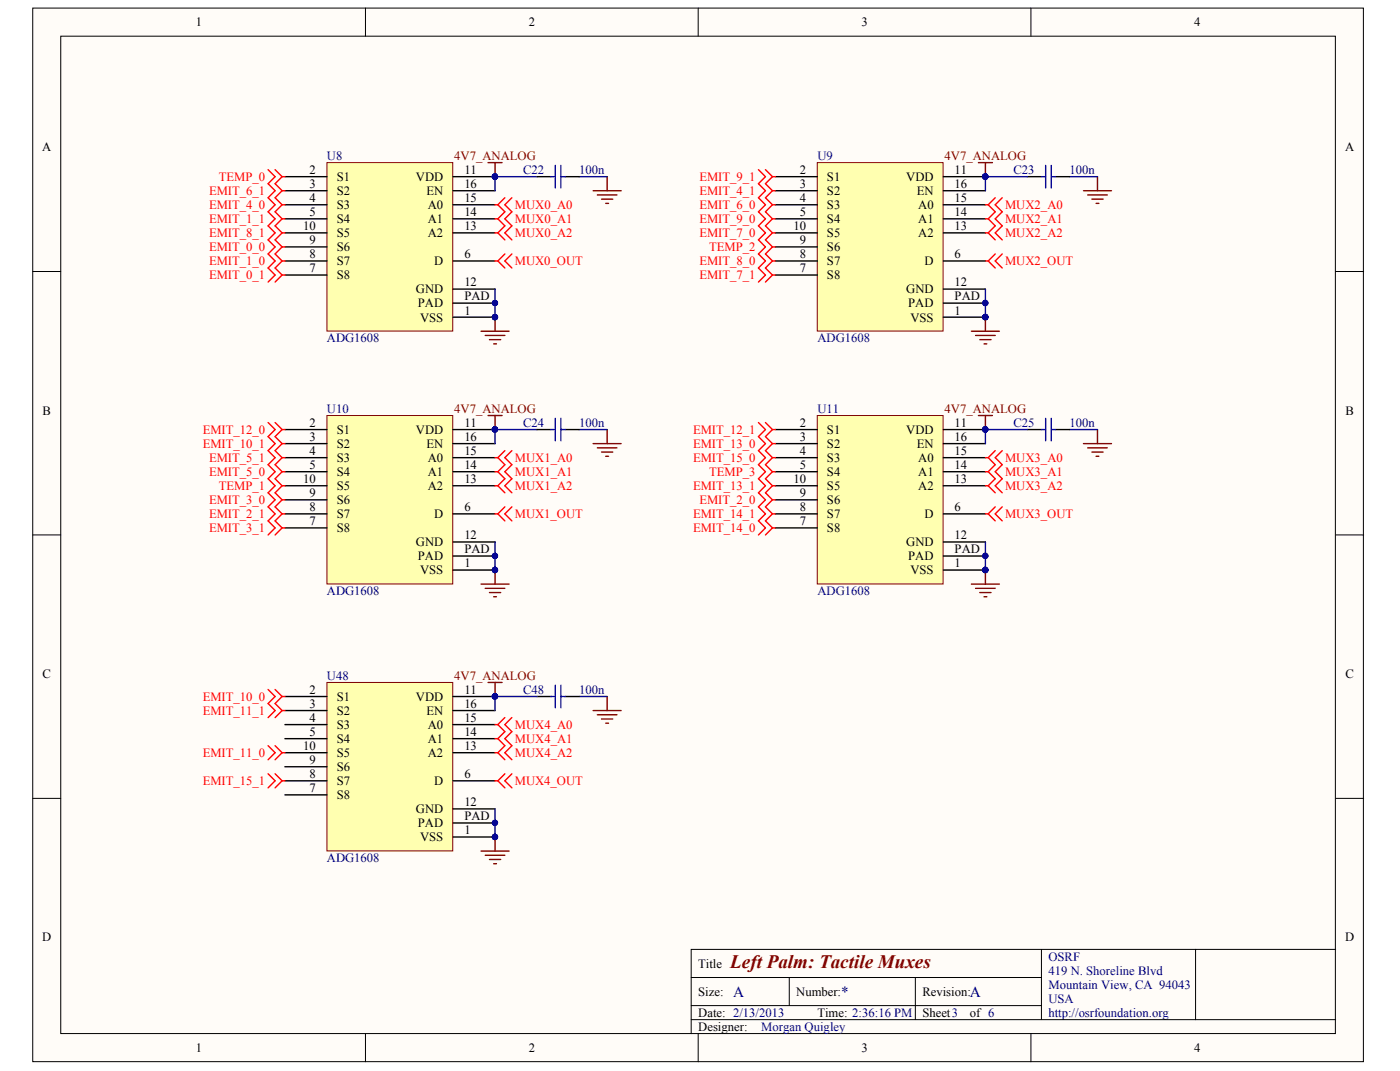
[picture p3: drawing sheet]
<svg xmlns="http://www.w3.org/2000/svg" width="271mm" height="207mm" viewBox="0 0 271 207" stroke-linecap="round" stroke-linejoin="round" font-family="sans-serif">
<g fill="#fffcf8" stroke="#000" stroke-width=".19">
<path d="M6.3 1.6h257.5v203.7h-257.5z"/>
<path d="M11.8 7h246.6v192.8h-246.6z"/>
</g>
<g fill="none" stroke="#000" stroke-width=".19">
<path d="M70.7 1.6v5.4M135.1 1.6v5.4M199.5 1.6v5.4M6.3 52.5h5.5M258.5 52.5h5.4M6.3 103.4h5.5M258.5 103.4h5.4M6.3 154.4h5.5M258.5 154.4h5.4M70.7 199.9v5.4M133.8 189h67.7M133.8 197.2h124.7"/>
<path d="M133.8 194.4h67.7M135.1 199.9v5.4M152.7 189v5.4M177.1 189v8.2M199.5 199.9v5.4M201.5 183.6v13.6M231.4 183.6h-97.6v16.3M258.5 183.6h-27.1v13.6"/>
</g>
<path d="M63.3 31.4h24.3v32.6h-24.3z" fill="#ffffb0" stroke="#800000" stroke-width=".19"/>
<g fill="none" stroke="#000" stroke-width=".27">
<path d="M55.1 34.2h8.2M55.1 36.9h8.2M55.1 39.6h8.2M87.7 34.2h8.1M87.7 36.9h8.1M87.7 39.6h8.1M55.1 42.3h8.2M55.1 45h8.2M55.1 47.7h8.2M55.1 50.5h8.2M55.1 53.2h8.2M87.7 42.3h8.1"/>
<path d="M87.7 45h8.1M87.7 50.5h8.1M87.7 55.9h8.1M87.7 58.6h8.1M87.7 61.3h8.1"/>
</g>
<g fill="#000080" stroke="#000080" stroke-width=".19">
<circle cx="95.8" cy="34.1" r=".52"/>
<circle cx="95.8" cy="58.6" r=".52"/>
<circle cx="95.8" cy="61.3" r=".52"/>
</g>
<path d="M63.3 80.3h24.3v32.6h-24.3z" fill="#ffffb0" stroke="#800000" stroke-width=".19"/>
<g fill="none" stroke="#000" stroke-width=".27">
<path d="M103.9 34.2h2.8M109.4 34.2h2.7M55.1 83.1h8.2M55.1 85.8h8.2M55.1 88.5h8.2M55.1 91.2h8.2M55.1 93.9h8.2M55.1 96.6h8.2M55.1 99.4h8.2M87.7 83.1h8.1M87.7 85.8h8.1M87.7 88.5h8.1"/>
<path d="M87.7 91.2h8.1M87.7 93.9h8.1M87.7 99.4h8.1M103.9 83.1h2.8M109.4 83.1h2.7M55.1 102.1h8.2M87.7 104.8h8.1M87.7 107.5h8.1M87.7 110.2h8.1"/>
</g>
<g fill="#000080" stroke="#000080" stroke-width=".19">
<circle cx="95.8" cy="83" r=".52"/>
<circle cx="95.8" cy="107.5" r=".52"/>
<circle cx="95.8" cy="110.2" r=".52"/>
<circle cx="95.8" cy="61.3" r=".52"/>
<circle cx="95.8" cy="34.1" r=".52"/>
</g>
<path d="M103.9 34.2h-8.1v2.7M112.1 34.2h5.4M95.8 55.9v5.4M103.9 83.1h-8.1v2.7M112.1 83.1h5.4M95.8 104.8v5.4" fill="none" stroke="#000080" stroke-width=".27"/>
<g fill="none" stroke="#800000" stroke-width=".27">
<path d="M94.5 31.4h2.7M95.8 31.4v2.8M114.8 36.9h5.4M115.6 37.7h3.8M116.4 38.5h2.2M117.2 39.3h.6M117.5 34.2v2.7M93.1 64h5.4M93.9 64.9h3.8M94.7 65.7h2.2M95.5 66.5h.6M95.8 61.3v2.7"/>
<path d="M94.5 80.3h2.7M95.8 80.3v2.8M114.8 85.8h5.4M115.6 86.6h3.8M116.4 87.4h2.2M117.2 88.2h.6M117.5 83.1v2.7M93.1 112.9h5.4M93.9 113.8h3.8M94.7 114.6h2.2M95.5 115.4h.6M95.8 110.2v2.7"/>
</g>
<g fill="none" stroke="#f00" stroke-width=".27">
<path d="M95.8 39.6h.5M96.3 39.6l1.4 1.4-1.4 1.3M97.7 38.2l-1.4 1.4M99.1 38.2l-1.4 1.4 1.4 1.4-1.4 1.3 1.4 1.4-1.4 1.3 1.4 1.4M95.8 42.3h.5M95.8 45h.5M96.3 42.3l1.4 1.4-1.4 1.3M96.3 45l1.4 1.4M95.8 88.5h.5M95.8 91.2h.5M95.8 93.9h.5M96.3 88.5l1.4 1.4-1.4 1.3"/>
<path d="M96.3 91.2l1.4 1.4-1.4 1.3M96.3 93.9l1.4 1.4M97.7 87.1l-1.4 1.4M99.1 87.1l-1.4 1.4 1.4 1.4-1.4 1.3 1.4 1.4-1.4 1.3 1.4 1.4"/>
</g>
<path d="M106.7 34.2h.8M107.5 32v4.3M108.5 32v4.3M108.5 34.2h.9M106.7 83.1h.8M107.5 80.9v4.3M108.5 80.9v4.3M108.5 83.1h.9" fill="none" stroke="#00f" stroke-width=".27"/>
<path d="M158.2 31.4h24.3v32.6h-24.3z" fill="#ffffb0" stroke="#800000" stroke-width=".19"/>
<g fill="none" stroke="#000" stroke-width=".27">
<path d="M150 34.2h8.2M150 36.9h8.2M150 39.6h8.2M182.6 34.2h8.1M182.6 36.9h8.1M182.6 39.6h8.1M150 42.3h8.2M150 45h8.2M150 47.7h8.2M150 50.5h8.2M150 53.2h8.2M182.6 42.3h8.1"/>
<path d="M182.6 45h8.1M182.6 50.5h8.1M182.6 55.9h8.1M182.6 58.6h8.1M182.6 61.3h8.1"/>
</g>
<g fill="#000080" stroke="#000080" stroke-width=".19">
<circle cx="190.7" cy="34.1" r=".52"/>
<circle cx="190.7" cy="58.6" r=".52"/>
<circle cx="190.7" cy="61.3" r=".52"/>
</g>
<path d="M158.2 80.3h24.3v32.6h-24.3z" fill="#ffffb0" stroke="#800000" stroke-width=".19"/>
<g fill="none" stroke="#000" stroke-width=".27">
<path d="M198.8 34.2h2.7M204.3 34.2h2.7M150 83.1h8.2M150 85.8h8.2M150 88.5h8.2M150 91.2h8.2M150 93.9h8.2M150 96.6h8.2M150 99.4h8.2M182.6 83.1h8.1M182.6 85.8h8.1M182.6 88.5h8.1"/>
<path d="M182.6 91.2h8.1M182.6 93.9h8.1M182.6 99.4h8.1M198.8 83.1h2.7M204.3 83.1h2.7M150 102.1h8.2M182.6 104.8h8.1M182.6 107.5h8.1M182.6 110.2h8.1"/>
</g>
<g fill="#000080" stroke="#000080" stroke-width=".19">
<circle cx="190.7" cy="83" r=".52"/>
<circle cx="190.7" cy="107.5" r=".52"/>
<circle cx="190.7" cy="110.2" r=".52"/>
<circle cx="190.7" cy="61.3" r=".52"/>
<circle cx="190.7" cy="34.1" r=".52"/>
</g>
<path d="M198.8 34.2h-8.1v2.7M207 34.2h5.4M190.7 55.9v5.4M198.8 83.1h-8.1v2.7M207 83.1h5.4M190.7 104.8v5.4" fill="none" stroke="#000080" stroke-width=".27"/>
<g fill="none" stroke="#800000" stroke-width=".27">
<path d="M189.3 31.4h2.8M190.7 31.4v2.8M209.7 36.9h5.4M210.5 37.7h3.8M211.3 38.5h2.2M212.1 39.3h.6M212.4 34.2v2.7M188 64h5.4M188.8 64.9h3.8M189.6 65.7h2.2M190.4 66.5h.6M190.7 61.3v2.7"/>
<path d="M189.3 80.3h2.8M190.7 80.3v2.8M209.7 85.8h5.4M210.5 86.6h3.8M211.3 87.4h2.2M212.1 88.2h.6M212.4 83.1v2.7M188 112.9h5.4M188.8 113.8h3.8M189.6 114.6h2.2M190.4 115.4h.6M190.7 110.2v2.7"/>
</g>
<g fill="none" stroke="#f00" stroke-width=".27">
<path d="M51.9 38.2l1.3 1.4-1.3 1.4 1.3 1.3-1.3 1.4M53.2 38.2l1.4 1.4M54.6 39.6h.5M54.6 39.6l-1.4 1.4 1.4 1.3M190.7 39.6h.5M191.2 39.6l1.4 1.4-1.4 1.3M192.6 38.2l-1.4 1.4M194 38.2l-1.4 1.4 1.4 1.4-1.4 1.3 1.4 1.4-1.4 1.3 1.4 1.4M51.9 49.1l1.3 1.4-1.3 1.3 1.3 1.4-1.3 1.3M53.2 49.1l1.4 1.4M54.6 42.3h.5M54.6 53.2h.5"/>
<path d="M54.6 50.5l-1.4 1.3 1.4 1.4M54.6 50.5h.5M54.6 53.2l-1.4 1.3M54.6 42.3l-1.4 1.4M146.8 51.8l1.3 1.4-1.3 1.3M146.8 41l1.3 1.3-1.3 1.4M148.1 51.8l1.4 1.4M148.1 41l1.4 1.3M149.5 42.3h.5M149.5 53.2l-1.4 1.3M149.5 53.2h.5M149.5 42.3l-1.4 1.4"/>
<path d="M190.7 42.3h.5M190.7 45h.5M191.2 42.3l1.4 1.4-1.4 1.3M191.2 45l1.4 1.4M146.8 81.7l1.3 1.4-1.3 1.3M148.1 81.7l1.4 1.4M149.5 83.1l-1.4 1.3M149.5 83.1h.5M190.7 88.5h.5M190.7 91.2h.5M190.7 93.9h.5M191.2 88.5l1.4 1.4-1.4 1.3"/>
<path d="M191.2 91.2l1.4 1.4-1.4 1.3M191.2 93.9l1.4 1.4M192.6 87.1l-1.4 1.4M194 87.1l-1.4 1.4 1.4 1.4-1.4 1.3 1.4 1.4-1.4 1.3 1.4 1.4M146.8 100.7l1.3 1.4-1.3 1.3M148.1 100.7l1.4 1.4M149.5 102.1l-1.4 1.3M149.5 102.1h.5"/>
</g>
<path d="M201.5 34.2h.9M202.4 32v4.3M203.4 32v4.3M203.4 34.2h.9M201.5 83.1h.9M202.4 80.9v4.3M203.4 80.9v4.3M203.4 83.1h.9" fill="none" stroke="#00f" stroke-width=".27"/>
<path d="M63.3 132h24.3v32.5h-24.3z" fill="#ffffb0" stroke="#800000" stroke-width=".19"/>
<g fill="none" stroke="#000" stroke-width=".27">
<path d="M55.1 134.7h8.2M55.1 137.4h8.2M87.7 134.7h8.1M87.7 137.4h8.1M103.9 134.7h2.8M109.4 134.7h2.7M55.1 140.1h8.2M55.1 142.8h8.2M55.1 145.5h8.2M55.1 148.3h8.2M55.1 151h8.2M55.1 153.7h8.2"/>
<path d="M87.7 140.1h8.1M87.7 142.8h8.1M87.7 145.5h8.1M87.7 151h8.1M87.7 156.4h8.1M87.7 159.1h8.1M87.7 161.8h8.1"/>
</g>
<g fill="#000080" stroke="#000080" stroke-width=".19">
<circle cx="95.8" cy="134.6" r=".52"/>
<circle cx="95.8" cy="159.1" r=".52"/>
<circle cx="95.8" cy="161.8" r=".52"/>
</g>
<path d="M103.9 134.7h-8.1v2.7M112.1 134.7h5.4M95.8 156.4v5.4" fill="none" stroke="#000080" stroke-width=".27"/>
<path d="M94.5 132h2.7M95.8 132v2.7M114.8 137.4h5.4M115.6 138.2h3.8M116.4 139h2.2M117.2 139.8h.6M117.5 134.7v2.7M93.1 164.6h5.4M93.9 165.4h3.8M94.7 166.2h2.2M95.5 167h.6M95.8 161.8v2.8" fill="none" stroke="#800000" stroke-width=".27"/>
<g fill="none" stroke="#f00" stroke-width=".27">
<path d="M51.9 32.8l1.3 1.4-1.3 1.3 1.3 1.4-1.3 1.3M53.2 32.8l1.4 1.4M54.6 34.2h.5M54.6 36.9h.5M54.6 34.2l-1.4 1.3 1.4 1.4M54.6 36.9l-1.4 1.3M146.8 32.8l1.3 1.4-1.3 1.3 1.3 1.4-1.3 1.3 1.3 1.4-1.3 1.4M148.1 32.8l1.4 1.4M149.5 34.2l-1.4 1.3 1.4 1.4M149.5 34.2h.5M149.5 36.9l-1.4 1.3 1.4 1.4M149.5 36.9h.5"/>
<path d="M149.5 39.6l-1.4 1.4M149.5 39.6h.5M51.9 43.7l1.3 1.3-1.3 1.4 1.3 1.3-1.3 1.4M53.2 43.7l1.4 1.3M54.6 45h.5M54.6 47.7h.5M54.6 45l-1.4 1.4 1.4 1.3M54.6 47.7l-1.4 1.4M95.8 50.5h.5M96.3 50.5l1.4 1.3M97.7 49.1l-1.4 1.4M99.1 49.1l-1.4 1.4 1.4 1.3"/>
<path d="M146.8 43.7l1.3 1.3-1.3 1.4 1.3 1.3-1.3 1.4 1.3 1.4-1.3 1.3M148.1 43.7l1.4 1.3M149.5 50.5h.5M149.5 45l-1.4 1.4 1.4 1.3M149.5 45h.5M149.5 50.5l-1.4 1.3M149.5 47.7l-1.4 1.4 1.4 1.4M149.5 47.7h.5M190.7 50.5h.5M191.2 50.5l1.4 1.3M192.6 49.1l-1.4 1.4M194 49.1l-1.4 1.4 1.4 1.3"/>
<path d="M51.9 81.7l1.3 1.4-1.3 1.3 1.3 1.4-1.3 1.3 1.3 1.4-1.3 1.4 1.3 1.3-1.3 1.4 1.3 1.3-1.3 1.4 1.3 1.3-1.3 1.4 1.3 1.4-1.3 1.3 1.3 1.4-1.3 1.3M53.2 81.7l1.4 1.4M54.6 99.4h.5M54.6 93.9l-1.4 1.4 1.4 1.3M54.6 91.2l-1.4 1.4 1.4 1.3M54.6 93.9h.5M54.6 96.6l-1.4 1.4 1.4 1.4M54.6 96.6h.5M54.6 99.4l-1.4 1.3 1.4 1.4M54.6 88.5l-1.4 1.4 1.4 1.3M54.6 91.2h.5M54.6 85.8l-1.4 1.3 1.4 1.4"/>
<path d="M54.6 88.5h.5M54.6 83.1l-1.4 1.3 1.4 1.4M54.6 85.8h.5M54.6 83.1h.5M95.8 99.4h.5M96.3 99.4l1.4 1.3M97.7 98l-1.4 1.4M99.1 98l-1.4 1.4 1.4 1.3M146.8 84.4l1.3 1.4-1.3 1.3 1.3 1.4-1.3 1.4 1.3 1.3-1.3 1.4 1.3 1.3-1.3 1.4 1.3 1.3-1.3 1.4 1.3 1.4-1.3 1.3M148.1 84.4l1.4 1.4M149.5 99.4h.5M149.5 93.9h.5"/>
<path d="M149.5 96.6h.5M149.5 91.2h.5M149.5 88.5h.5M149.5 85.8h.5M149.5 93.9l-1.4 1.4 1.4 1.3M149.5 91.2l-1.4 1.4 1.4 1.3M149.5 85.8l-1.4 1.3 1.4 1.4M149.5 96.6l-1.4 1.4 1.4 1.4M149.5 88.5l-1.4 1.4 1.4 1.3M149.5 99.4l-1.4 1.3M190.7 99.4h.5M191.2 99.4l1.4 1.3"/>
<path d="M192.6 98l-1.4 1.4M194 98l-1.4 1.4 1.4 1.3M54.6 102.1l-1.4 1.3M54.6 102.1h.5M51.9 133.3l1.3 1.4-1.3 1.3 1.3 1.4-1.3 1.3M53.2 133.3l1.4 1.4M54.6 134.7l-1.4 1.3 1.4 1.4M54.6 134.7h.5M54.6 137.4l-1.4 1.3M54.6 137.4h.5M97.7 138.7l-1.4 1.4M99.1 138.7l-1.4 1.4 1.4 1.4-1.4 1.3 1.4 1.4-1.4 1.3 1.4 1.4"/>
<path d="M51.9 144.2l1.3 1.3-1.3 1.4M51.9 149.6l1.3 1.4-1.3 1.3M53.2 144.2l1.4 1.3M53.2 149.6l1.4 1.4M54.6 145.5h.5M54.6 151h.5M54.6 145.5l-1.4 1.4M54.6 151l-1.4 1.3M95.8 140.1h.5M95.8 142.8h.5M95.8 145.5h.5M95.8 151h.5"/>
<path d="M96.3 140.1l1.4 1.4-1.4 1.3M96.3 142.8l1.4 1.4-1.4 1.3M96.3 145.5l1.4 1.4M96.3 151l1.4 1.3M97.7 149.6l-1.4 1.4M99.1 149.6l-1.4 1.4 1.4 1.3"/>
</g>
<path d="M106.7 134.7h.8M107.5 132.5v4.3M108.5 132.5v4.3M108.5 134.7h.9" fill="none" stroke="#00f" stroke-width=".27"/>
<text font-size="3.7" fill="#800000" x="141.3" y="187.1">Left Palm: Tactile Muxes</text>
<g font-size="3" fill="#000080">
<text x="141.9" y="192.7">A</text>
<text x="162.8" y="192.7">*</text>
<text x="187.7" y="192.7">A</text>
</g>
<g font-size="2.4">
<text x="37.9" y="5.1">1</text>
<text x="102.3" y="5.1">2</text>
<text x="166.7" y="5.1">3</text>
<text x="231.1" y="5.1">4</text>
<text x="8.1" y="29.2">A</text>
<text x="260.3" y="29.2">A</text>
<text x="59.9" y="33.6">2</text>
<text x="65.2" y="35">S1</text>
<text x="80.5" y="35">VDD</text>
<text x="89.9" y="33.6">11</text>
<text x="154.8" y="33.6">2</text>
<text x="160" y="35">S1</text>
<text x="175.4" y="35">VDD</text>
<text x="184.7" y="33.6">11</text>
<text x="59.9" y="36.3">3</text>
<text x="59.9" y="39.1">4</text>
<text x="59.9" y="41.8">5</text>
<text x="65.2" y="37.7">S2</text>
<text x="65.2" y="40.4">S3</text>
<text x="82.5" y="37.7">EN</text>
<text x="82.8" y="40.4">A0</text>
<text x="89.9" y="39.1">15</text>
<text x="89.9" y="41.8">14</text>
<text x="89.9" y="36.3">16</text>
<text x="154.8" y="36.3">3</text>
<text x="154.8" y="39.1">4</text>
<text x="154.8" y="41.8">5</text>
<text x="160" y="37.7">S2</text>
<text x="160" y="40.4">S3</text>
<text x="177.4" y="37.7">EN</text>
<text x="177.7" y="40.4">A0</text>
<text x="184.7" y="39.1">15</text>
<text x="184.7" y="41.8">14</text>
<text x="184.7" y="36.3">16</text>
<text x="58.7" y="44.5">10</text>
<text x="59.9" y="47.2">9</text>
<text x="65.2" y="43.1">S4</text>
<text x="65.2" y="45.9">S5</text>
<text x="82.8" y="43.1">A1</text>
<text x="82.8" y="45.9">A2</text>
<text x="89.9" y="44.5">13</text>
<text x="153.5" y="44.5">10</text>
<text x="154.8" y="47.2">9</text>
<text x="160" y="43.1">S4</text>
<text x="160" y="45.9">S5</text>
<text x="177.7" y="43.1">A1</text>
<text x="177.7" y="45.9">A2</text>
<text x="184.7" y="44.5">13</text>
<text x="59.9" y="49.9">8</text>
<text x="59.9" y="52.7">7</text>
<text x="65.2" y="48.6">S6</text>
<text x="65.2" y="51.3">S7</text>
<text x="84" y="51.3">D</text>
<text x="89.9" y="49.9">6</text>
<text x="154.8" y="49.9">8</text>
<text x="154.8" y="52.7">7</text>
<text x="160" y="48.6">S6</text>
<text x="160" y="51.3">S7</text>
<text x="178.9" y="51.3">D</text>
<text x="184.7" y="49.9">6</text>
<text x="65.2" y="54">S8</text>
<text x="80.5" y="56.7">GND</text>
<text x="80.9" y="59.4">PAD</text>
<text x="89.9" y="55.4">12</text>
<text x="89.9" y="58.1">PAD</text>
<text x="160" y="54">S8</text>
<text x="175.4" y="56.7">GND</text>
<text x="175.8" y="59.4">PAD</text>
<text x="184.7" y="55.4">12</text>
<text x="184.7" y="58.1">PAD</text>
<text x="81.3" y="62.2">VSS</text>
<text x="89.9" y="60.8">1</text>
<text x="176.2" y="62.2">VSS</text>
<text x="184.7" y="60.8">1</text>
<text x="8.2" y="80.1">B</text>
<text x="59.9" y="82.5">2</text>
<text x="65.2" y="83.9">S1</text>
<text x="80.5" y="83.9">VDD</text>
<text x="89.9" y="82.5">11</text>
<text x="154.8" y="82.5">2</text>
<text x="160" y="83.9">S1</text>
<text x="175.4" y="83.9">VDD</text>
<text x="184.7" y="82.5">11</text>
<text x="260.4" y="80.1">B</text>
<text x="59.9" y="85.3">3</text>
<text x="59.9" y="88">4</text>
<text x="65.2" y="86.6">S2</text>
<text x="65.2" y="89.3">S3</text>
<text x="82.5" y="86.6">EN</text>
<text x="82.8" y="89.3">A0</text>
<text x="89.9" y="88">15</text>
<text x="89.9" y="85.3">16</text>
<text x="154.8" y="85.3">3</text>
<text x="154.8" y="88">4</text>
<text x="160" y="86.6">S2</text>
<text x="160" y="89.3">S3</text>
<text x="177.4" y="86.6">EN</text>
<text x="177.7" y="89.3">A0</text>
<text x="184.7" y="88">15</text>
<text x="184.7" y="85.3">16</text>
<text x="58.7" y="93.4">10</text>
<text x="59.9" y="90.7">5</text>
<text x="65.2" y="92">S4</text>
<text x="65.2" y="94.8">S5</text>
<text x="82.8" y="92">A1</text>
<text x="82.8" y="94.8">A2</text>
<text x="89.9" y="90.7">14</text>
<text x="89.9" y="93.4">13</text>
<text x="153.5" y="93.4">10</text>
<text x="154.8" y="90.7">5</text>
<text x="160" y="92">S4</text>
<text x="160" y="94.8">S5</text>
<text x="177.7" y="92">A1</text>
<text x="177.7" y="94.8">A2</text>
<text x="184.7" y="90.7">14</text>
<text x="184.7" y="93.4">13</text>
<text x="59.9" y="96.1">9</text>
<text x="59.9" y="98.8">8</text>
<text x="59.9" y="101.5">7</text>
<text x="65.2" y="97.5">S6</text>
<text x="65.2" y="100.2">S7</text>
<text x="84" y="100.2">D</text>
<text x="89.9" y="98.8">6</text>
<text x="154.8" y="96.1">9</text>
<text x="154.8" y="98.8">8</text>
<text x="154.8" y="101.5">7</text>
<text x="160" y="97.5">S6</text>
<text x="160" y="100.2">S7</text>
<text x="178.9" y="100.2">D</text>
<text x="184.7" y="98.8">6</text>
<text x="65.2" y="102.9">S8</text>
<text x="80.5" y="105.6">GND</text>
<text x="89.9" y="104.2">12</text>
<text x="89.9" y="107">PAD</text>
<text x="160" y="102.9">S8</text>
<text x="175.4" y="105.6">GND</text>
<text x="184.7" y="104.2">12</text>
<text x="184.7" y="107">PAD</text>
<text x="80.9" y="108.3">PAD</text>
<text x="81.3" y="111">VSS</text>
<text x="89.9" y="109.7">1</text>
<text x="175.8" y="108.3">PAD</text>
<text x="176.2" y="111">VSS</text>
<text x="184.7" y="109.7">1</text>
<text x="8.2" y="131.1">C</text>
<text x="260.4" y="131.1">C</text>
<text x="59.9" y="134.1">2</text>
<text x="59.9" y="136.9">3</text>
<text x="65.2" y="135.5">S1</text>
<text x="80.5" y="135.5">VDD</text>
<text x="89.9" y="136.9">16</text>
<text x="89.9" y="134.1">11</text>
<text x="59.9" y="139.6">4</text>
<text x="59.9" y="142.3">5</text>
<text x="65.2" y="138.2">S2</text>
<text x="65.2" y="140.9">S3</text>
<text x="65.2" y="143.6">S4</text>
<text x="82.5" y="138.2">EN</text>
<text x="82.8" y="140.9">A0</text>
<text x="82.8" y="143.6">A1</text>
<text x="89.9" y="139.6">15</text>
<text x="89.9" y="142.3">14</text>
<text x="58.7" y="145">10</text>
<text x="59.9" y="147.7">9</text>
<text x="65.2" y="146.4">S5</text>
<text x="65.2" y="149.1">S6</text>
<text x="82.8" y="146.4">A2</text>
<text x="89.9" y="145">13</text>
<text x="59.9" y="150.4">8</text>
<text x="59.9" y="153.2">7</text>
<text x="65.2" y="151.8">S7</text>
<text x="65.2" y="154.5">S8</text>
<text x="84" y="151.8">D</text>
<text x="89.9" y="150.4">6</text>
<text x="89.9" y="155.9">12</text>
<text x="80.5" y="157.2">GND</text>
<text x="80.9" y="160">PAD</text>
<text x="89.9" y="158.6">PAD</text>
<text x="89.9" y="161.3">1</text>
<text x="81.3" y="162.7">VSS</text>
<text x="8.1" y="182">D</text>
<text x="260.3" y="182">D</text>
<text x="135.1" y="187.1">Title</text>
<text x="135.1" y="192.6">Size:</text>
<text x="135.1" y="196.6">Date: 2/13/2013</text>
<text x="154.1" y="192.6">Number:</text>
<text x="158.2" y="196.6">Time: 2:36:16 PM</text>
<text x="178.5" y="192.6">Revision:</text>
<text x="178.5" y="196.6">Sheet3</text>
<text x="187.7" y="196.6">of 6</text>
<text x="37.9" y="203.4">1</text>
<text x="102.3" y="203.4">2</text>
<text x="135.1" y="199.4">Designer:</text>
<text x="166.7" y="203.4">3</text>
<text x="231.1" y="203.4">4</text>
</g>
<g font-size="2.4" fill="#f00">
<text x="42.4" y="35">TEMP_0</text>
<text x="135.3" y="35">EMIT_9_1</text>
<text x="40.5" y="40.4">EMIT_4_0</text>
<text x="40.5" y="37.7">EMIT_6_1</text>
<text x="99.6" y="40.4">MUX0_A0</text>
<text x="135.3" y="37.7">EMIT_4_1</text>
<text x="135.3" y="40.4">EMIT_6_0</text>
<text x="194.5" y="40.4">MUX2_A0</text>
<text x="40.5" y="43.1">EMIT_1_1</text>
<text x="40.5" y="45.9">EMIT_8_1</text>
<text x="99.6" y="43.1">MUX0_A1</text>
<text x="99.6" y="45.9">MUX0_A2</text>
<text x="135.3" y="43.1">EMIT_9_0</text>
<text x="135.3" y="45.9">EMIT_7_0</text>
<text x="194.5" y="43.1">MUX2_A1</text>
<text x="194.5" y="45.9">MUX2_A2</text>
<text x="40.5" y="51.3">EMIT_1_0</text>
<text x="40.5" y="48.6">EMIT_0_0</text>
<text x="99.6" y="51.3">MUX0_OUT</text>
<text x="135.3" y="51.3">EMIT_8_0</text>
<text x="137.2" y="48.6">TEMP_2</text>
<text x="194.5" y="51.3">MUX2_OUT</text>
<text x="40.5" y="54">EMIT_0_1</text>
<text x="135.3" y="54">EMIT_7_1</text>
<text x="39.2" y="83.9">EMIT_12_0</text>
<text x="134.1" y="83.9">EMIT_12_1</text>
<text x="39.2" y="86.6">EMIT_10_1</text>
<text x="40.5" y="89.3">EMIT_5_1</text>
<text x="99.6" y="89.3">MUX1_A0</text>
<text x="134.1" y="86.6">EMIT_13_0</text>
<text x="134.1" y="89.3">EMIT_15_0</text>
<text x="194.5" y="89.3">MUX3_A0</text>
<text x="40.5" y="92">EMIT_5_0</text>
<text x="42.4" y="94.8">TEMP_1</text>
<text x="99.6" y="92">MUX1_A1</text>
<text x="99.6" y="94.8">MUX1_A2</text>
<text x="134.1" y="94.8">EMIT_13_1</text>
<text x="137.2" y="92">TEMP_3</text>
<text x="194.5" y="92">MUX3_A1</text>
<text x="194.5" y="94.8">MUX3_A2</text>
<text x="40.5" y="97.5">EMIT_3_0</text>
<text x="40.5" y="100.2">EMIT_2_1</text>
<text x="99.6" y="100.2">MUX1_OUT</text>
<text x="134.1" y="100.2">EMIT_14_1</text>
<text x="135.3" y="97.5">EMIT_2_0</text>
<text x="194.5" y="100.2">MUX3_OUT</text>
<text x="40.5" y="102.9">EMIT_3_1</text>
<text x="134.1" y="102.9">EMIT_14_0</text>
<text x="39.2" y="135.5">EMIT_10_0</text>
<text x="39.2" y="138.2">EMIT_11_1</text>
<text x="99.6" y="140.9">MUX4_A0</text>
<text x="99.6" y="143.6">MUX4_A1</text>
<text x="39.2" y="146.4">EMIT_11_0</text>
<text x="99.6" y="146.4">MUX4_A2</text>
<text x="39.2" y="151.8">EMIT_15_1</text>
<text x="99.6" y="151.8">MUX4_OUT</text>
</g>
<g font-size="2.4" fill="#000080">
<text x="63.3" y="30.9">U8</text>
<text x="101.2" y="33.6">C22</text>
<text x="112.1" y="33.6">100n</text>
<text x="158.2" y="30.9">U9</text>
<text x="196.1" y="33.6">C23</text>
<text x="207" y="33.6">100n</text>
<text x="63.3" y="66.2">ADG1608</text>
<text x="158.2" y="66.2">ADG1608</text>
<text x="63.3" y="79.8">U10</text>
<text x="101.2" y="82.5">C24</text>
<text x="112.1" y="82.5">100n</text>
<text x="158.2" y="79.8">U11</text>
<text x="196.1" y="82.5">C25</text>
<text x="207" y="82.5">100n</text>
<text x="63.3" y="115.1">ADG1608</text>
<text x="158.2" y="115.1">ADG1608</text>
<text x="63.3" y="131.4">U48</text>
<text x="101.2" y="134.1">C48</text>
<text x="112.1" y="134.1">100n</text>
<text x="63.3" y="166.7">ADG1608</text>
<text x="202.9" y="185.8">OSRF</text>
<text x="202.9" y="188.5">419 N. Shoreline Blvd</text>
<text x="202.9" y="191.2">Mountain View, CA 94043</text>
<text x="202.9" y="193.9">USA</text>
<text x="202.9" y="196.6">http://osrfoundation.org</text>
<text x="147.3" y="199.4">Morgan Quigley</text>
</g>
<g font-size="2.4" fill="#800000">
<text x="87.9" y="30.9">4V7_ANALOG</text>
<text x="182.8" y="30.9">4V7_ANALOG</text>
<text x="87.9" y="79.8">4V7_ANALOG</text>
<text x="182.8" y="79.8">4V7_ANALOG</text>
<text x="87.9" y="131.4">4V7_ANALOG</text>
</g>
</svg>
